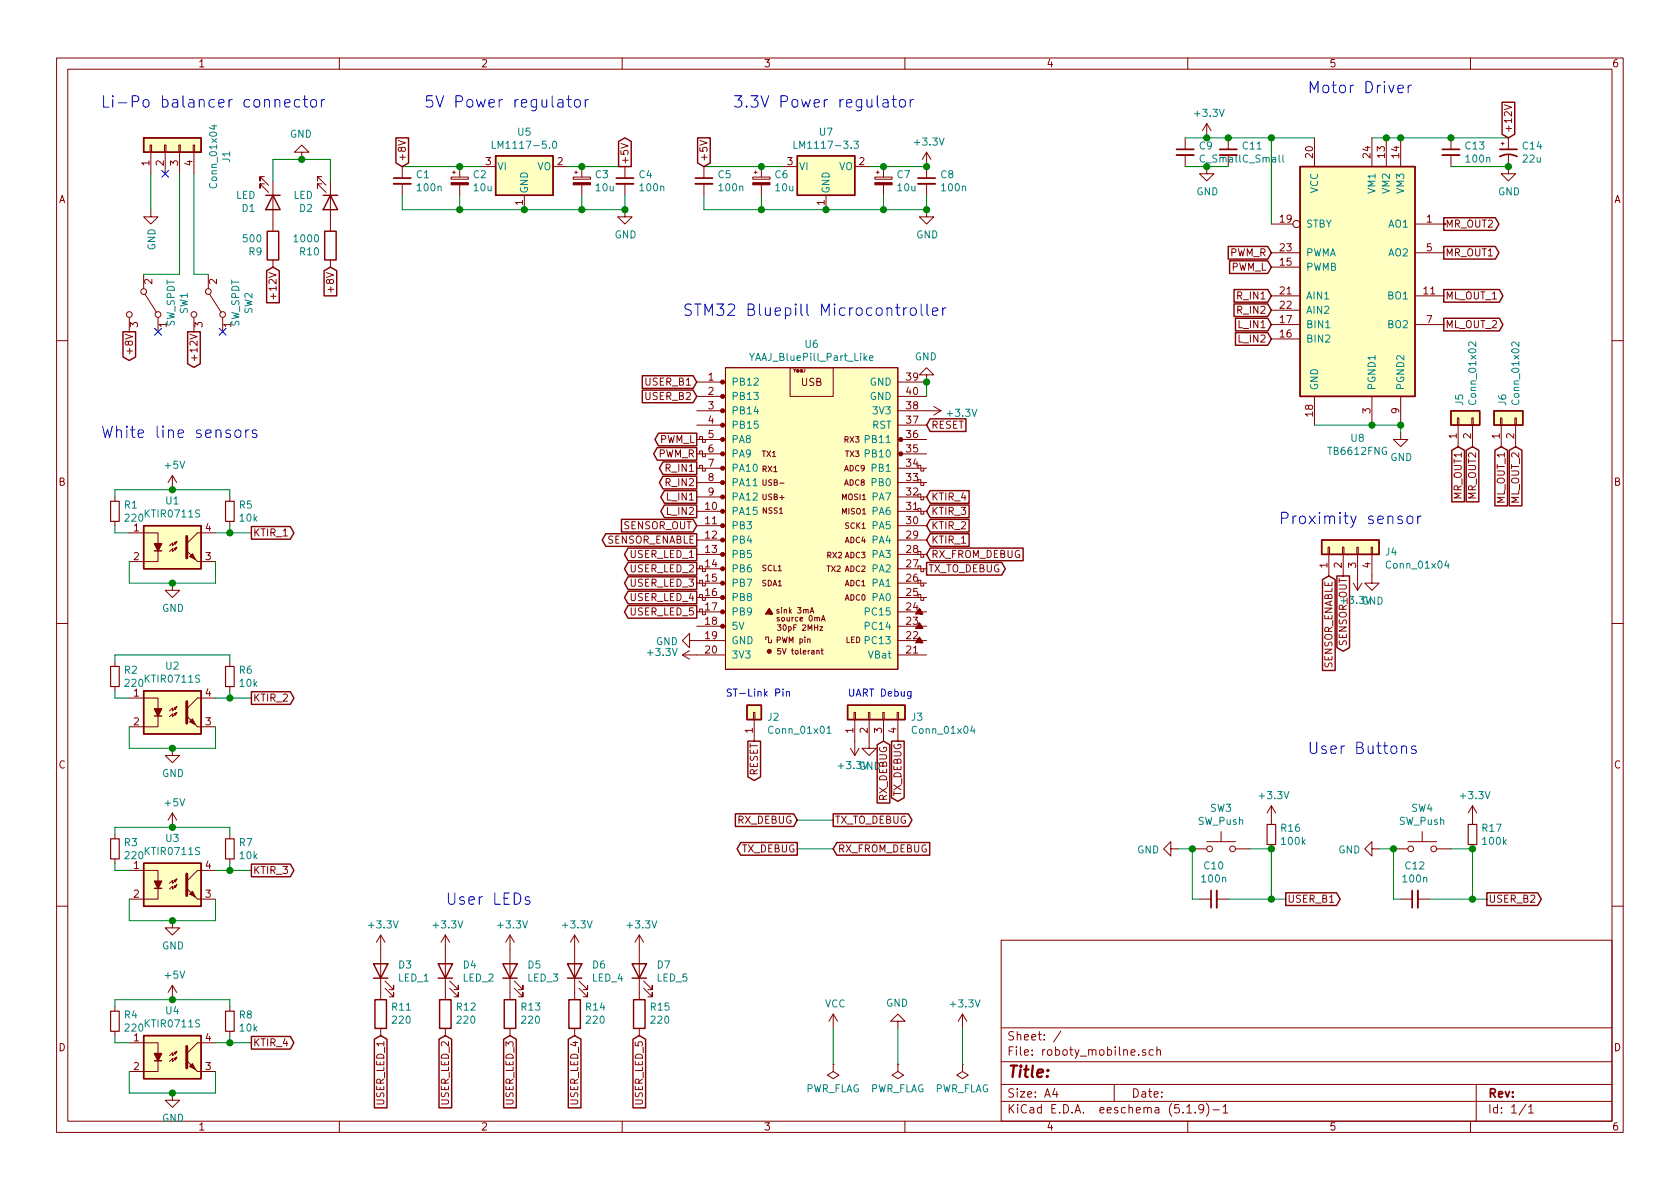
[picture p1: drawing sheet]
<svg xmlns="http://www.w3.org/2000/svg" width="297mm" height="210mm" viewBox="0 0 297 210" stroke-linecap="round" stroke-linejoin="round" font-family="sans-serif">
<g fill="none" stroke="#840000" stroke-width=".18">
<path d="M10 10.3h277v189.9h-277zM12 12.2h273v186.1h-273zM60 10.3v1.9M110 10.3v1.9M160 10.3v1.9M210 10.3v1.9M260 10.3v1.9M266 18.5l1.3 .5-1.3 .4M26.5 25.6h.3v1.3h-.3zM26.7 37.1v1.2h1.2l-1.2 1.3-1.3-1.3h1.3M26.7 26.9v3.8M29.1 25.6h.2v1.3h-.2z"/>
<path d="M29.2 26.9v3.8M31.6 25.6h.3v1.3h-.3zM31.7 26.9v3.8M34.2 25.6h.2v1.3h-.2zM34.3 26.9v3.8M46.7 31.2h-.7v.8v-.8l1.5 1.6M46.7 32.5h-.7v.8v-.8l1.5 1.5M48.3 32v8.9M53.3 26.9h1.3l-1.3-1.3-1.2 1.3h1.2v1.3M56.9 31.2h-.8v.8v-.8l1.6 1.6M56.9 32.5h-.8v.8v-.8l1.6 1.5M58.4 32v8.9"/>
<path d="M70.4 24.8l1.3 .5-1.3 .4M71.1 29.5v2M71.1 32.5v2M79.8 31.3h3v.4h-3zM80 30.5h.5M80.3 30.2v.5M81.3 29.5v1.8M81.3 32.7v1.8M85.1 29.5h2.5M92.7 34.5v2.6M97.8 29.5h2.5M101.3 31.3h3.1v.4h-3.1z"/>
<path d="M101.6 30.5h.5M101.9 30.2v.5M102.9 29.5v1.8M102.9 32.7v1.8M109.8 25.4l1.2 .4-1.2 .4M110.5 37.1v1.2h1.3l-1.3 1.3-1.3-1.3h1.3M110.5 29.5v2M110.5 32.5v2M123.7 24.8l1.3 .5-1.3 .4M124.5 29.5v2M124.5 32.5v2M133.1 31.3h3v.4h-3z"/>
<path d="M133.3 30.5h.6M133.6 30.2v.5M134.6 29.5v1.8M134.6 32.7v1.8M138.4 29.5h2.6M146 34.5v2.6M151.1 29.5h2.6M154.7 31.3h3v.4h-3zM154.9 30.5h.5M155.2 30.2v.5M156.2 29.5v1.8M156.2 32.7v1.8"/>
<path d="M163.8 37.1v1.2h1.3l-1.3 1.3-1.2-1.3h1.2M163.8 26.9v4.6M163.8 32.5v2M163.8 26.9l-.7 1.3M163.8 26.9l.8 1.3M209.5 24.4v2M209.5 27.4v2.1M213.4 29.5v1.2h1.2l-1.2 1.3-1.3-1.3h1.3M213.4 21.8l-.8 1.3M213.4 21.8v2.6M213.4 21.8l.7 1.3M217.2 24.4v2"/>
<path d="M224.8 39.6h3.8M232.4 24.4v5.1M242.6 24.4v5.1M245.1 24.4v5.1M247.6 24.4v5.1M250.2 39.6h5.1M256.5 24.4v2M256.5 27.4v2.1M265.4 25.4h.5M265.7 25.1v.5M266.7 27.4v3.3h1.3l-1.3 1.3-1.3-1.3h1.3M266.7 24.4v2"/>
<path d="M22.9 56.1v2.6M25.4 48.5v2.5M25.7 52.1l2 3.1M27.9 56.1v2.6M34.3 56.1v2.6M36.8 48.5v2.5M37.1 52.1l2 3.1M39.4 56.1v2.6M48.3 46v1.2M48.3 51.9v1M58.4 46v1.2M224.8 52.3h5.1"/>
<path d="M224.8 47.2h5.1M224.8 59.9h5.1M224.8 57.4h5.1M224.8 54.9h5.1M224.8 44.7h5.1M250.2 52.3h5.1M250.2 57.4h5.1M250.2 44.7h5.1M10 60.2h2M34.4 62.8v1M123.2 72.6h5.1M123.2 67.6h5.1"/>
<path d="M123.2 70.1h5.1M123.2 77.7h5.1M123.2 75.2h5.1M123.7 77.7v-.5h.5v1h.5v-.5M128.3 65h30.4v53.4h-30.4zM139.7 65h7.6v5.1h-7.6zM158.7 72.6h7.7M158.7 70.1h5.1M158.7 77.7h5.1M158.7 75.2h5.1M163.8 66.3h1.3l-1.3-1.3-1.2 1.3h1.2v1.3h-5.1M165.1 71.9l1.3 .7"/>
<path d="M166.4 72.6l-1.3 .8M232.4 70.1v5.1M242.6 70.1v5.1M247.6 76.4v1.3h1.3l-1.3 1.3-1.2-1.3h1.2M247.6 70.1v5.1M257.7 73.9h.2v1.3h-.2zM257.8 75.2v3.8M260.2 73.9h.3v1.3h-.3zM260.3 75.2v3.8M265.3 73.9h.3v1.3h-.3zM265.4 75.2v3.8M267.8 73.9h.3v1.3h-.3z"/>
<path d="M268 75.2v3.8M285 60.2h2M20.3 87.9v.7M20.3 92.2v.8M22.9 94.2h5v1.9M27.9 97.4v1.9h-5M30.5 84.1l-.8 1.2M30.5 84.1v2.5M30.5 84.1l.7 1.2M30.8 96l.5-.2-.3 .5zM31.3 95.8l-.8 .7v-.5l-.5 .5M31.3 96.8l-.3 .5-.2-.3 .5-.2-.8 .7v-.5l-.5 .5"/>
<path d="M34.9 99.3h3.2M38.1 94.2h-3.2l-1.9 1.9M40.6 87.9v.7M40.6 92.2v.8M123.2 90.4h5.1M123.2 93h5.1M123.2 95.5h5.1M123.2 98h5.1M123.2 87.9h5.1M123.2 85.3h5.1M123.2 82.8h5.1M123.2 80.3h5.1"/>
<path d="M123.7 82.8v-.5h.5v1h.5v-.5M123.7 80.3v-.5h.5v1h.5v-.5M158.7 90.4h5.1M158.7 93h5.1M158.7 95.5h5.1M158.7 98h5.1M158.7 87.9h5.1M158.7 85.3h5.1M158.7 82.8h5.1M158.7 80.3h5.1M162.3 98v-.5h.5v1h.5v-.5M162.3 90.4v-.5h.5v1h.5v-.5"/>
<path d="M162.3 87.9v-.5h.5v1h.5v-.5M162.3 85.3v-.5h.5v1h.5v-.5M162.3 82.8v-.5h.5v1h.5v-.5M234.8 96.8h.3v1.2h-.3zM234.9 98v3.8M237.4 96.8h.2v1.2h-.2zM237.5 98v3.8M239.9 96.8h.3v1.2h-.3zM240 98v6.4M242.4 96.8h.3v1.2h-.3zM242.6 98v5.1h1.2l-1.2 1.3-1.3-1.3h1.3M10 110.3h2"/>
<path d="M20.3 117.1v.8M30.5 103.1v1.3h1.2l-1.2 1.3-1.3-1.3h1.3M40.6 117.1v.8M120.6 115.8h7.7M120.6 115.8l1.3 .8M121.9 113.3v-1.3l-1.3 1.3 1.3 1.2v-1.2h6.4M121.9 115.1l-1.3 .7M123.2 100.6h5.1M123.2 103.1h5.1M123.2 105.7h5.1M123.2 108.2h5.1M123.2 110.7h5.1"/>
<path d="M123.7 108.2v-.5h.5v1h.5v-.5M123.7 105.7v-.5h.5v1h.5v-.5M123.7 103.1v-.5h.5v1h.5v-.5M123.7 100.6v-.5h.5v1h.5v-.5M135.4 113.2v-.6h.5v1.1h.5v-.5M136 108.1l.1 .2-.2-.1 .2 .3 .2-.4-.5 .1 .5 .4-.2-.7-.5 .4 .8 .3-.4-.8-.5 .7 1 .1-.5-.9-.6 .9h1.3l-.7-1-.6 1M143.2 108.4l.4-1 .3 1M143.3 108.1h.5M145 110.8h.5l-.5 .7h.5M145.2 115h.3M145.2 109.8l.4-1 .3 1M145.3 114.7v.8l.2 .2"/>
<path d="M145.3 109.5h.5M158.7 100.6h5.1M158.7 103.1h5.1M158.7 105.7h5.1M158.7 108.2h5.1M158.7 110.7h5.1M158.7 113.3h5.1M158.7 115.8h5.1M162.3 105.7v-.5h.5v1h.5v-.5M162.3 103.1v-.5h.5v1h.5v-.5M162.3 100.6v-.5h.5v1h.5v-.5M162.6 113.2l.1 .2-.3-.1 .3 .2 .1-.3-.5 .1 .5 .4-.1-.7-.5 .4 .7 .3-.3-.8-.5 .6 1 .2-.5-.9-.7 .9h1.3l-.6-1.1-.7 1.1"/>
<path d="M162.6 110.6l.1 .3-.3-.2 .3 .3 .1-.4-.5 .1 .5 .4-.1-.6-.5 .4 .7 .2-.3-.7-.5 .6 1 .1-.5-.9-.7 .9h1.3l-.6-1-.7 1M162.6 108.1l.1 .2-.3-.1 .3 .3 .1-.4-.5 .1 .5 .4-.1-.7-.5 .4 .7 .3-.3-.8-.5 .7 1 .1-.5-.9-.7 .9h1.3l-.6-1-.7 1M239.3 103.1l.7 1.3M240.8 103.1l-.8 1.3M285 110.3h2M20.3 121.4v.8M22.9 123.4h5v1.9M27.9 126.6v1.9h-5M30.5 132.3v1.3h1.2l-1.2 1.3-1.3-1.3h1.3M30.8 125.2l.5-.2-.3 .5zM31.3 125l-.8 .7v-.5l-.5 .5M31.3 126l-.3 .5-.2-.3 .5-.2-.8 .7v-.5l-.5 .5"/>
<path d="M34.9 128.5h3.2M38.1 123.4h-3.2l-1.9 1.9M40.6 121.4v.8M133.2 126h.3v1.2h-.3zM133.3 127.2v3.9M150.4 132.3l.7 1.3M151 126h.3v1.2h-.3zM151.1 127.2v6.4M151.9 132.3l-.8 1.3M153.5 126h.3v1.2h-.3zM153.7 127.2v5.1h1.2l-1.2 1.3-1.3-1.3h1.3M156.1 126h.2v1.2h-.2z"/>
<path d="M156.2 127.2v3.9M158.6 126h.3v1.2h-.3zM158.7 127.2v3.9M20.3 147.6v.7M20.3 151.9v.7M22.9 153.9h5v1.9M27.9 157.1v1.9h-5M30.5 143.8v2.5M30.5 143.8l-.8 1.2M30.5 143.8l.7 1.2M30.8 155.7l.5-.3-.3 .6zM31.3 155.4l-.8 .8v-.5l-.5 .5"/>
<path d="M31.3 156.5l-.3 .5-.2-.3 .5-.2-.8 .7v-.5l-.5 .5M34.9 159h3.2M38.1 153.9h-3.2l-1.9 1.9M40.6 147.6v.7M40.6 151.9v.7M207 150.1v-1.3l-1.3 1.3 1.3 1.3v-1.3h1.3M210.8 150.1h2.6M212.1 159h2M213.4 148.8h5M215.1 159h2.1M215.9 147.1v1.7M218.4 150.1h2.6"/>
<path d="M224.8 142.5l-.8 1.3M224.8 142.5v3.3M224.8 149.3v.8M224.8 142.5l.8 1.3M242.6 150.1v-1.3l-1.3 1.3 1.3 1.3v-1.3h1.2M246.4 150.1h2.5M247.6 159h2.1M248.9 148.8h5.1M250.7 159h2M251.5 147.1v1.7M254 150.1h2.5M260.3 142.5v3.3"/>
<path d="M260.3 149.3v.8M260.3 142.5l-.7 1.3M260.3 142.5l.8 1.3M10 160.2h2M20.3 178v.8M30.5 162.8v1.3h1.2l-1.2 1.2-1.3-1.2h1.3M30.5 174.2v2.6M30.5 174.2l-.8 1.3M30.5 174.2l.7 1.3M40.6 178v.8M67.3 165.3v11.5M67.3 165.3l-.8 1.3"/>
<path d="M67.3 165.3l.8 1.3M68.1 174.7l1.5 1.6v-.8v.8h-.8M68.1 173.5l1.5 1.5v-.8v.8h-.8M78.7 165.3v11.5M78.7 165.3l-.7 1.3M78.7 165.3l.8 1.3M79.5 174.7l1.5 1.6v-.8v.8h-.7M79.5 173.5l1.5 1.5v-.8v.8h-.7M90.2 165.3v11.5M90.2 165.3l-.8 1.3M90.2 165.3l.7 1.3M90.9 174.7l1.6 1.6v-.8v.8h-.8"/>
<path d="M90.9 173.5l1.6 1.5v-.8v.8h-.8M101.6 165.3l-.8 1.3M101.6 165.3v11.5M101.6 165.3l.8 1.3M102.4 174.7l1.5 1.6v-.8v.8h-.8M102.4 173.5l1.5 1.5v-.8v.8h-.8M113 165.3v11.5M113 165.3l-.7 1.3M113 165.3l.8 1.3M113.8 174.7l1.5 1.6v-.8v.8h-.7M113.8 173.5l1.5 1.5v-.8v.8h-.7M147.3 179.3l-.7 1.3"/>
<path d="M147.3 179.3v2.6M147.3 179.3l.8 1.3M170.2 179.3l-.8 1.3M170.2 179.3v2.6M170.2 179.3l.7 1.3M177 166.3h108v32h-108zM285 160.2h2M20.3 182.4v.7M22.9 184.4h5v1.9M27.9 187.6v1.9h-5M30.5 193.3v1.3h1.2l-1.2 1.2-1.3-1.2h1.3M30.8 186.2l.5-.3-.3 .5z"/>
<path d="M31.3 185.9l-.8 .8v-.5l-.5 .5M31.3 186.9l-.3 .5-.2-.2 .5-.3-.8 .8v-.5l-.5 .5M34.9 189.5h3.2M38.1 184.4h-3.2l-1.9 1.9M40.6 182.4v.7M60 198.3v1.9M67.3 181.9v1.2M78.7 181.9v1.2M90.2 181.9v1.2M101.6 181.9v1.2M110 198.3v1.9M113 181.9v1.2"/>
<path d="M147.3 188.2v1.3l1 .6-1 .6-1-.6 1-.6M147.3 188.2h.1M158.7 188.2v1.3l1.1 .6-1.1 .6-1-.6 1-.6M158.7 188.2h.1M158.7 180.6h1.3l-1.3-1.3-1.2 1.3h1.2v1.3M160 198.3v1.9M170.2 188.2v1.3l1 .6-1 .6-1-.6 1-.6M170.2 188.2h.1M177 194.8h108M177 191.8h108M177 187.8h108M177 181.8h108"/>
<path d="M186.5 192.5l-.4 1h1M186.8 193v1M187.6 182.3l-1.3 2M197 191.8v3M201.3 186.5v.1M202.5 185.7l-.3-.1-.2 .2 .1 .2 .4 .2v.3h-.5M203.9 185.7l-.4-.1-.3 .3 .1 .6 .2 .1 .4-.1M204.5 185.7l.2-.1 .4 .1 .1 .9M204.5 185.1v1.5M209.8 195.8l.5-.5v1.5M209.8 196.8h.9M210 198.3v1.9"/>
<path d="M211.3 196.7v.1M212.8 196l-.3 .3h-.3l-.2-.3v-.4l.1-.2 .4-.1 .3 .2a1.19 1.19 0 0 1-.3 1.2l-.4 .1M213.3 195.1a1.71 1.71 0 0 1 0 2.3M214.5 196.3h1.1M216.3 195.8l.4-.5v1.5M216.3 196.8h.8M260 198.3v1.9M261 191.8v6.5M269.8 195.2l-1.2 2M270.3 195.8l.4-.5v1.5M270.3 196.8h.8"/>
<circle cx="229.2" cy="39.6" r=".63"/>
<circle cx="22.9" cy="55.6" r=".51"/>
<circle cx="25.4" cy="51.6" r=".51"/>
<circle cx="27.9" cy="55.6" r=".51"/>
<circle cx="34.3" cy="55.6" r=".51"/>
<circle cx="36.8" cy="51.6" r=".51"/>
<circle cx="39.4" cy="55.6" r=".51"/>
<circle cx="159.3" cy="77.7" r=".36"/>
<circle cx="159.3" cy="80.3" r=".36"/>
<circle cx="136" cy="115.2" r=".36"/>
<circle cx="136" cy="115.2" r=".25"/>
<circle cx="213.9" cy="150.1" r=".51"/>
<circle cx="217.9" cy="150.1" r=".51"/>
<circle cx="249.4" cy="150.1" r=".51"/>
<circle cx="253.5" cy="150.1" r=".51"/>
</g>
<g fill="none" stroke="#840000" stroke-width=".25">
<path d="M265.6 18.1h2.2v5.6l-1.1 .7-1.1-.7zM25.4 24.4h10.2v2.5h-10.2zM47 34.5h2.5M48.3 34.5l1.2 2.6h-2.5zM57.1 34.5h2.6M58.4 34.5l1.3 2.6h-2.6zM70 24.4h2.2v4.4l-1.1 .7-1.1-.7zM87.6 27.6h10.2v6.9h-10.2zM109.4 25l1.1-.6 1.1 .6v4.5h-2.2zM123.3 24.4h2.3v4.4l-1.1 .7-1.2-.7zM141 27.6h10.1v6.9h-10.1zM229.9 29.5h20.3v40.6h-20.3z"/>
<path d="M255.3 38.5h9.1l.6 1.1-.6 1.1h-9.1zM21.7 58.7h2.3v4.4l-1.1 .6-1.2-.6zM33.2 58.7h2.2v5.6l-1.1 .7-1.1-.7zM47.1 47.9l1.2-.7 1.1 .7v5.6h-2.3zM47.2 40.9h2.1v5.1h-2.1zM57.3 47.9l1.1-.7 1.1 .7v4.4h-2.2zM57.4 40.9h2v5.1h-2zM217.2 43.6h7l.6 1.1-.6 1.1h-7zM217.4 46.1h6.8l.6 1.1-.6 1.2h-6.8zM218.2 51.2h6l.6 1.1-.6 1.1h-6zM218.2 53.7h6l.6 1.2-.6 1.1h-6zM218.4 56.3h5.8l.6 1.1-.6 1.1h-5.8z"/>
<path d="M218.4 58.8h5.8l.6 1.1-.6 1.2h-5.8zM255.3 43.6h9.1l.6 1.1-.6 1.1h-9.1zM255.3 51.2h9.8l.6 1.1-.6 1.1h-9.8zM255.3 56.3h9.8l.6 1.1-.6 1.1h-9.8zM113.6 69h9l.6 1.1-.6 1.1h-9zM113.6 66.4h9l.6 1.2-.6 1.1h-9zM116.2 79.1h7v2.3h-7l-.6-1.1zM116.4 76.6h6.8v2.2h-6.8l-.6-1.1zM164.5 74.1h6.3v2.2h-6.3l-.7-1.1zM256.5 72.6h5.1v2.6h-5.1zM256.7 79.6l1.1-.6 1.1 .6v9.1h-2.2zM259.2 79.6l1.1-.6 1.2 .6v9.1h-2.3z"/>
<path d="M264.2 72.6h5v2.6h-5zM264.3 79.6l1.1-.6 1.1 .6v9.9h-2.2zM266.9 79.6l1.1-.6 1.1 .6v9.9h-2.2zM25.4 93h10.2v7.6h-10.2zM27.3 97.4h1.3M44.4 93.1h6.9l.7 1.1-.7 1.1h-6.9zM107.1 94.4h16.1v2.2h-16.1l-.6-1.1zM109.9 91.8h12.7l.6 1.2-.6 1.1h-12.7zM111 99.5h12.2v2.2h-12.2l-.6-1.1zM111 96.9h12.2v2.3h-12.2l-.6-1.2zM117.2 84.2h6v2.3h-6l-.6-1.2zM117.2 81.7h6v2.2h-6l-.6-1.1z"/>
<path d="M117.5 89.3h5.7v2.2h-5.7l-.7-1.1zM117.5 86.8h5.7v2.2h-5.7l-.7-1.1zM163.8 99.5h13.3l.6 1.1-.6 1.1h-13.3zM164.5 86.8h6.8v2.2h-6.8l-.7-1.1zM164.5 94.4h6.8v2.2h-6.8l-.7-1.1zM164.5 91.8h6.8v2.3h-6.8l-.7-1.1zM164.5 89.3h6.8v2.2h-6.8l-.7-1.1zM164.5 96.9h16.4v2.3h-16.4l-.7-1.2zM233.7 95.5h10.1v2.5h-10.1zM111 107.1h12.2v2.2h-12.2l-.6-1.1zM111 104.5h12.2v2.3h-12.2l-.6-1.1zM111 102h12.2v2.2h-12.2l-.6-1.1z"/>
<path d="M233.8 102.5l1.1-.7 1.2 .7v16.1h-2.3zM236.4 101.8h2.2v12.7l-1.1 .7-1.1-.7zM25.4 122.2h10.2v7.6h-10.2zM27.3 126.6h1.3M44.4 122.3h6.9l.7 1.1-.7 1.2h-6.9zM132.1 124.7h2.5v2.5h-2.5zM132.2 131.1h2.3v6.3l-1.2 .6-1.1-.6zM149.9 124.7h10.1v2.5h-10.1zM155.1 131.7l1.1-.6 1.1 .6v10.3h-2.2zM157.6 131.1h2.3v10l-1.2 .6-1.1-.6zM25.4 152.6h10.2v7.7h-10.2zM27.3 157.1h1.3"/>
<path d="M44.4 152.8h6.9l.7 1.1-.7 1.1h-6.9zM130 143.9h10.3l.7 1.1-.7 1.1h-10.3zM131 149h10v2.2h-10l-.7-1.1zM147.3 143.9h13.3l.6 1.1-.6 1.1h-13.3zM148 149h16.4v2.2h-16.4l-.7-1.1zM227.3 157.9h9l.7 1.1-.7 1.1h-9zM262.9 157.9h9l.6 1.1-.6 1.1h-9zM66 170.4h2.6l-1.3 2.6zM66 173h2.6M66.3 176.8h2v5.1h-2zM77.5 170.4h2.5l-1.3 2.6zM77.5 173h2.5"/>
<path d="M77.7 176.8h2.1v5.1h-2.1zM88.9 170.4h2.5l-1.2 2.6zM88.9 173h2.5M89.2 176.8h2v5.1h-2zM100.3 170.4h2.6l-1.3 2.6zM100.3 173h2.6M100.6 176.8h2v5.1h-2zM111.8 170.4h2.5l-1.3 2.6zM111.8 173h2.5M112 176.8h2v5.1h-2zM25.4 183.1h10.2v7.6h-10.2zM27.3 187.6h1.3"/>
<path d="M44.4 183.3h6.9l.7 1.1-.7 1.1h-6.9zM66.2 183.8l1.1-.7 1.1 .7v12.1h-2.2zM77.6 183.8l1.1-.7 1.2 .7v12.1h-2.3zM89.1 183.8l1.1-.7 1.1 .7v12.1h-2.2zM100.5 183.8l1.1-.7 1.1 .7v12.1h-2.2zM111.9 183.8l1.1-.7 1.1 .7v12.1h-2.2z"/>
</g>
<g fill="#ffffc2" stroke="#ffffc2" stroke-width=".18">
<path d="M25.4 152.6h10.2v7.7h-10.2z"/>
<path d="M233.7 95.5h10.1v2.5h-10.1z"/>
<path d="M141 27.6h10.1v6.9h-10.1z"/>
<path d="M128.3 65h30.4v53.4h-30.4z"/>
<path d="M229.9 29.5h20.3v40.6h-20.3z"/>
<path d="M25.4 183.1h10.2v7.6h-10.2z"/>
<path d="M256.5 72.6h5.1v2.6h-5.1z"/>
<path d="M87.6 27.6h10.2v6.9h-10.2z"/>
<path d="M264.2 72.6h5v2.6h-5z"/>
<path d="M149.9 124.7h10.1v2.5h-10.1z"/>
<path d="M132.1 124.7h2.5v2.5h-2.5z"/>
<path d="M25.4 122.2h10.2v7.6h-10.2z"/>
<path d="M25.4 93h10.2v7.6h-10.2z"/>
<path d="M25.4 24.4h10.2v2.5h-10.2z"/>
</g>
<g fill="#840000" stroke="#840000" stroke-width=".18">
<path d="M33 157.1l1.9 1.9z"/>
<path d="M33.5 158.1l.5-.5 .5 1z"/>
<path d="M133.1 32.3h3v.4h-3z"/>
<path d="M154.7 32.3h3v.4h-3z"/>
<path d="M33 187.6l1.9 1.9z"/>
<path d="M33.5 188.6l.5-.5 .5 1z"/>
<path d="M101.3 32.3h3.1v.4h-3.1z"/>
<path d="M79.8 32.3h3v.4h-3z"/>
<path d="M33 126.6l1.9 1.9z"/>
<path d="M33.5 127.6l.5-.5 .5 1z"/>
<path d="M33 97.4l1.9 1.9z"/>
<path d="M33.5 98.4l.5-.5 .5 1z"/>
<circle cx="127.8" cy="110.7" r=".36"/>
<circle cx="127.8" cy="108.2" r=".36"/>
<circle cx="127.8" cy="105.7" r=".36"/>
<circle cx="127.8" cy="103.1" r=".36"/>
<circle cx="127.8" cy="100.6" r=".36"/>
<circle cx="127.8" cy="98" r=".36"/>
<circle cx="127.8" cy="95.5" r=".36"/>
<circle cx="127.8" cy="93" r=".36"/>
<circle cx="127.8" cy="90.4" r=".36"/>
<circle cx="127.8" cy="87.9" r=".36"/>
<circle cx="127.8" cy="85.3" r=".36"/>
<circle cx="127.8" cy="82.8" r=".36"/>
<circle cx="127.8" cy="80.3" r=".36"/>
<circle cx="127.8" cy="77.7" r=".36"/>
<circle cx="127.8" cy="75.2" r=".36"/>
<circle cx="127.8" cy="72.6" r=".36"/>
<circle cx="127.8" cy="67.6" r=".36"/>
<circle cx="136" cy="115.2" r=".13"/>
<circle cx="159.3" cy="80.3" r=".25"/>
<circle cx="159.3" cy="77.7" r=".25"/>
<circle cx="127.8" cy="70.1" r=".36"/>
</g>
<path d="M33 94.9v3.8M33 124.1v3.8M33 154.6v3.8M33 185v3.8" fill="none" stroke="#840000" stroke-width=".51"/>
<g fill="#840000" stroke="#840000" stroke-width=".25">
<path d="M27.3 155.8h1.3l-.7 1.3z"/>
<path d="M27.3 186.3h1.3l-.7 1.3z"/>
<path d="M27.3 125.3h1.3l-.7 1.3z"/>
<path d="M27.3 96.1h1.3l-.7 1.3z"/>
</g>
<g fill="none" stroke="#008484" stroke-width=".18">
<path d="M37.5 22.3h.8M37.9 22.1v.8l-.9-.3M87 25v1.2h.7M97.8 25.1l.2-.1a.67 .67 0 0 1 .4 .6 .67 .67 0 0 1-.4 .6l-.3-.2v-.3zM140.4 25v1.2h.6M151 25h.8l-.5 .4 .4 .2 .1 .4-.3 .2-.5-.1M234.4 58h.7M152.9 63.3l.4 .4M153.3 62.9l-.5 .5M153.7 63.3l.7-.1-.1-.2-.4-.1-.2 .2 .1 .6h.5M260.9 60.5v.8l-.7-.8h-.2l-.3 .2 .1 .5M268.6 60.5v.8l-.8-.8h-.2l-.3 .2 .1 .5"/>
<path d="M133.2 85.9h.7M255.8 99.2l-.4 .8h.8M256.1 99.6v.9M146.2 128.8l.4-.4v1.3M146.2 129.7h.7M171.9 128.4l-.3 .9h.8M172.2 128.8v.9"/>
</g>
<path d="M19.6 88.6h1.5v3.6h-1.5zM39.9 88.6h1.5v3.6h-1.5zM19.6 117.9h1.5v3.5h-1.5zM39.9 117.9h1.5v3.5h-1.5zM19.6 148.3h1.5v3.6h-1.5zM39.9 148.3h1.5v3.6h-1.5zM224 145.8h1.6v3.5h-1.6zM259.6 145.8h1.5v3.5h-1.5zM19.6 178.8h1.5v3.6h-1.5zM39.9 178.8h1.5v3.6h-1.5z" fill="none" stroke="#840000" stroke-width=".2"/>
<path d="M69.6 32.5h3M109 32.5h3M122.9 32.5h3.1M162.3 32.5h3.1M208 27.4h3.1M215.6 27.4h3.1M255 27.4h3.1M215.1 157.5v3M250.7 157.5v3" fill="none" stroke="#840000" stroke-width=".33"/>
<path d="M69.6 31.5h3M109 31.5h3M122.9 31.5h3.1M162.3 31.5h3.1M208 26.4h3.1M215.6 26.4h3.1M255 26.4h3.1M265.2 27.7a3.2 3.2 0 0 1 3 0M265.2 26.4h3M214.1 157.5v3M249.7 157.5v3" fill="none" stroke="#840000" stroke-width=".3"/>
<g fill="none" stroke="#008400" stroke-width=".18">
<path d="M26.7 30.7v6.4M31.7 30.7v17.8h-6.3M34.3 30.7v17.8h2.5M48.3 32v-3.8h10.1v3.8M71.1 29.5h14M71.1 34.5v2.6h39.4v-2.6M81.3 34.5v2.6M100.3 29.5h10.2M102.9 34.5v2.6M124.5 29.5h13.9M124.5 34.5v2.6h39.3v-2.6M134.6 34.5v2.6"/>
<path d="M153.7 29.5h10.1M156.2 34.5v2.6M209.5 24.4h22.9M209.5 29.5h7.7M224.8 24.4v15.2M242.6 24.4h24.1M256.5 29.5h10.2M163.8 67.6v2.5M232.4 75.2h15.2v1.2M20.3 87.9v-1.3h20.3v1.3M20.3 93v1.2h2.6M22.9 99.3v3.8h15.2v-3.8"/>
<path d="M38.1 94.2h6.3M40.6 93v1.2M20.3 117.1v-1.3h20.3v1.3M20.3 122.2v1.2h2.6M22.9 128.5v3.8h15.2v-3.8M38.1 123.4h6.3M40.6 122.2v1.2M20.3 147.6v-1.3h20.3v1.3M20.3 152.6v1.3h2.6M22.9 159v3.8h15.2v-3.8M38.1 153.9h6.3M40.6 152.6v1.3"/>
<path d="M141 150.1h6.3M141 145h6.3M208.3 150.1h2.5v8.9h1.3M217.2 159h10.1M221 150.1h3.8v8.9M243.8 150.1h2.6v8.9h1.2M252.7 159h10.2M256.5 150.1h3.8v8.9M20.3 178v-1.2h20.3v1.2M20.3 183.1v1.3h2.6M22.9 189.5v3.8h15.2v-3.8M38.1 184.4h6.3"/>
<path d="M40.6 183.1v1.3M147.3 181.9v6.3M158.7 181.9v6.3M170.2 181.9v6.3"/>
</g>
<g fill="none" stroke="#0000c2" stroke-width=".18">
<path d="M50.3 18.3l1-.2-.1-.4-.6-.1-.3 .3 .1 .9 .2 .1 .6-.1M53 17.7l-.6-.1-.4 .4v.6l.2 .2 .2 .1 .6-.1M53.6 17.6h.8M53.9 16.9v1.7l.1 .2 .4 .1M55.1 17.7a.52 .52 0 0 1 .9 .3v.6a.54 .54 0 0 1-.6 .4 .54 .54 0 0 1-.5-.4v-.6zM56.8 17.6v1.3M57.4 17.6l-.4 .1-.2 .3M100.2 17.6h.8M100.5 16.9v1.7l.1 .2 .4 .1M101.8 17.7a.54 .54 0 0 1 .8 .3v.6a.55 .55 0 0 1-.5 .4 .55 .55 0 0 1-.6-.4v-.6zM103.5 17.6v1.3M104 17.6l-.3 .1-.2 .3"/>
<path d="M156.2 17.7l.2-.1 .5 .1 .1 1.2M157 18.1l-.6 .1a.39 .39 0 0 0-.3 .4 .39 .39 0 0 0 .3 .3l.6-.1M157.7 17.6h.8M158 16.9v1.7l.1 .2 .4 .1M159.1 17.8a.55 .55 0 0 1 .6-.2 .55 .55 0 0 1 .4 .4v.6a.55 .55 0 0 1-.5 .4 .55 .55 0 0 1-.6-.4zM160.9 17.6v1.3M161.5 17.6l-.4 .1-.2 .3M247.2 15.7l.9-.2-.1-.3-.6-.1-.2 .2 .1 1 .1 .1 .6-.1M249 15.1v1.3M249.6 15.1l-.4 .1-.2 .2M159.8 54.4v1.4M160.4 54.4l-.4 .1-.2 .3"/>
<path d="M161.1 54.5a.54 .54 0 0 1 .9 .3v.6a.55 .55 0 0 1-.5 .4 .55 .55 0 0 1-.6-.4v-.6zM162.9 53.8v1.7l.2 .3M163.9 53.8v1.7l.3 .3M164.9 55.1l.9-.2-.1-.4-.5-.1-.3 .3v1l.3 .1 .5-.1M166.7 54.4v1.4M167.3 54.4l-.4 .1-.2 .3M41.7 76.1a.54 .54 0 0 1 .9 .3v.6a.55 .55 0 0 1-.5 .4 .55 .55 0 0 1-.6-.4v-.6zM43.5 76v1.4M44 76l-.4 .1-.1 .3M45.4 76.1l-.2-.1-.5 .1-.1 .2 .1 .3a.67 .67 0 0 1 .8 .5l-.3 .3-.6-.1M247.9 91.4l-.5-.1-.3 .2 .1 .3 .7 .2 .1 .2-.1 .3-.2 .1-.6-.1M248.9 91.5a.53 .53 0 0 1 .5-.3 .53 .53 0 0 1 .4 .4v.6a.54 .54 0 0 1-.5 .4 .54 .54 0 0 1-.5-.4z"/>
<path d="M250.7 91.3v1.3M251.3 91.3l-.4 .1-.2 .2M138.4 121.8v.2M138.4 122.3v.8M139 122.4l.2-.1h.3l.1 .8M139 122.3v.8M161.1 122.3v1l-.3 .2h-.3M161.1 122.3h-.4l-.2 .2 .1 .6h.5M247.8 132.1a.52 .52 0 0 1 .8-.1l.1 1.2M250.3 132l-.2-.1-.4 .1-.1 .2 .1 .3a.67 .67 0 0 1 .7 .4l-.3 .3-.5-.1M93.6 158.7l-.2-.1-.5 .1v.5a.68 .68 0 0 1 .8 .3l-.1 .3-.2 .1-.5-.1"/>
</g>
<g fill="#008400" stroke="#008400" stroke-width=".25">
<circle cx="156.2" cy="37.1" r=".51"/>
<circle cx="146.1" cy="37.1" r=".51"/>
<circle cx="163.8" cy="37.1" r=".51"/>
<circle cx="40.6" cy="123.4" r=".51"/>
<circle cx="53.3" cy="28.2" r=".51"/>
<circle cx="30.5" cy="146.3" r=".51"/>
<circle cx="30.5" cy="86.6" r=".51"/>
<circle cx="245.1" cy="24.4" r=".51"/>
<circle cx="156.2" cy="29.5" r=".51"/>
<circle cx="242.6" cy="75.2" r=".51"/>
<circle cx="247.7" cy="75.2" r=".51"/>
<circle cx="40.6" cy="184.4" r=".51"/>
<circle cx="134.6" cy="29.5" r=".51"/>
<circle cx="30.5" cy="193.3" r=".51"/>
<circle cx="40.6" cy="153.9" r=".51"/>
<circle cx="163.8" cy="67.6" r=".51"/>
<circle cx="163.8" cy="29.5" r=".51"/>
<circle cx="134.6" cy="37.1" r=".51"/>
<circle cx="30.5" cy="176.8" r=".51"/>
<circle cx="30.5" cy="162.8" r=".51"/>
<circle cx="213.4" cy="24.4" r=".51"/>
<circle cx="217.2" cy="24.4" r=".51"/>
<circle cx="92.7" cy="37.1" r=".51"/>
<circle cx="224.8" cy="150.1" r=".51"/>
<circle cx="260.3" cy="150.1" r=".51"/>
<circle cx="210.8" cy="150.1" r=".51"/>
<circle cx="110.5" cy="37.1" r=".51"/>
<circle cx="102.9" cy="29.5" r=".51"/>
<circle cx="224.8" cy="159" r=".51"/>
<circle cx="213.4" cy="29.5" r=".51"/>
<circle cx="247.7" cy="24.4" r=".51"/>
<circle cx="246.4" cy="150.1" r=".51"/>
<circle cx="30.5" cy="103.1" r=".51"/>
<circle cx="224.8" cy="24.4" r=".51"/>
<circle cx="260.3" cy="159" r=".51"/>
<circle cx="81.3" cy="29.5" r=".51"/>
<circle cx="81.3" cy="37.1" r=".51"/>
<circle cx="102.9" cy="37.1" r=".51"/>
<circle cx="266.7" cy="29.5" r=".51"/>
<circle cx="40.6" cy="94.2" r=".51"/>
<circle cx="256.5" cy="24.4" r=".51"/>
<circle cx="30.5" cy="132.3" r=".51"/>
</g>
<path d="M28.6 30.1l1.2 1.2M29.8 30.1l-1.2 1.2M27.3 58.1l1.2 1.2M28.5 58.1l-1.2 1.2M38.8 58.1l1.2 1.2M40 58.1l-1.2 1.2" fill="none" stroke="#000084" stroke-width=".18"/>
<g font-size="2.8" fill="#0000c2">
<text x="231.1" y="16.5">Motor Driver</text>
<text x="17.8" y="19">Li-Po balancer connector</text>
<text x="74.9" y="19">5V Power regulator</text>
<text x="129.5" y="19">3.3V Power regulator</text>
<text x="120.6" y="55.9">STM32 Bluepill Microcontroller</text>
<text x="17.8" y="77.5">White line sensors</text>
<text x="226.1" y="92.7">Proximity sensor</text>
<text x="231.1" y="133.3">User Buttons</text>
<text x="78.7" y="160">User LEDs</text>
</g>
<text font-size="2.8" fill="#840000" x="178" y="190.5">Title:</text>
<g font-size="2.1" fill="#840000">
<text x="178" y="184">Sheet: /</text>
<text x="178" y="186.7">File: roboty_mobilne.sch</text>
<text x="178" y="196.9">KiCad E.D.A. eeschema (5.1.9)-1</text>
<text x="178" y="194.1">Size: A4</text>
<text x="200" y="194.1">Date:</text>
<text x="263" y="194.1">Rev:</text>
<text x="263" y="196.9">Id: 1/1</text>
</g>
<g font-size="1.8" fill="#840000">
<text x="35" y="11.9">1</text>
<text x="85" y="11.9">2</text>
<text x="135" y="11.9">3</text>
<text x="185" y="11.9">4</text>
<text x="235" y="11.9">5</text>
<text x="285" y="11.9">6</text>
<text x="267.3" y="23.6" transform="rotate(-90 267.3 23.6)">+12V</text>
<text x="26.4" y="29.3" transform="rotate(-90 26.4 29.3)">1</text>
<text x="29" y="29.3" transform="rotate(-90 29 29.3)">2</text>
<text x="31.5" y="29.3" transform="rotate(-90 31.5 29.3)">3</text>
<text x="34" y="29.3" transform="rotate(-90 34 29.3)">4</text>
<text x="71.8" y="28.7" transform="rotate(-90 71.8 28.7)">+8V</text>
<text x="85.9" y="29.2">3</text>
<text x="98.6" y="29.2">2</text>
<text x="111.1" y="29.2" transform="rotate(-90 111.1 29.2)">+5V</text>
<text x="125.1" y="28.7" transform="rotate(-90 125.1 28.7)">+5V</text>
<text x="139.2" y="29.2">3</text>
<text x="151.9" y="29.2">2</text>
<text x="232.2" y="27.9" transform="rotate(-90 232.2 27.9)">20</text>
<text x="242.3" y="27.9" transform="rotate(-90 242.3 27.9)">24</text>
<text x="244.9" y="27.9" transform="rotate(-90 244.9 27.9)">13</text>
<text x="247.4" y="27.9" transform="rotate(-90 247.4 27.9)">14</text>
<text x="10.4" y="35.9">A</text>
<text x="285.4" y="35.9">A</text>
<text x="92.5" y="36.3" transform="rotate(-90 92.5 36.3)">1</text>
<text x="145.8" y="36.3" transform="rotate(-90 145.8 36.3)">1</text>
<text x="226.4" y="39.4">19</text>
<text x="252.2" y="39.4">1</text>
<text x="255.5" y="40.3">MR_OUT2</text>
<text x="217.4" y="45.3">PWM_R</text>
<text x="217.6" y="47.9">PWM_L</text>
<text x="226.4" y="47">15</text>
<text x="226.4" y="44.4">23</text>
<text x="252.2" y="44.4">5</text>
<text x="255.5" y="45.3">MR_OUT1</text>
<text x="26.9" y="50.3" transform="rotate(-90 26.9 50.3)">2</text>
<text x="38.4" y="50.3" transform="rotate(-90 38.4 50.3)">2</text>
<text x="48.9" y="52.2" transform="rotate(-90 48.9 52.2)">+12V</text>
<text x="59.1" y="51.2" transform="rotate(-90 59.1 51.2)">+8V</text>
<text x="219" y="53">R_IN1</text>
<text x="226.4" y="52.1">21</text>
<text x="251.8" y="52.1">11</text>
<text x="255.5" y="53">ML_OUT_1</text>
<text x="24.4" y="57.9" transform="rotate(-90 24.4 57.9)">3</text>
<text x="29.5" y="57.9" transform="rotate(-90 29.5 57.9)">1</text>
<text x="35.8" y="57.9" transform="rotate(-90 35.8 57.9)">3</text>
<text x="40.9" y="57.9" transform="rotate(-90 40.9 57.9)">1</text>
<text x="219" y="55.5">R_IN2</text>
<text x="219.2" y="58">L_IN1</text>
<text x="226.4" y="59.7">16</text>
<text x="226.4" y="57.1">17</text>
<text x="226.4" y="54.6">22</text>
<text x="252.2" y="57.1">7</text>
<text x="255.5" y="58">ML_OUT_2</text>
<text x="23.5" y="62.1" transform="rotate(-90 23.5 62.1)">+8V</text>
<text x="34.9" y="63.1" transform="rotate(-90 34.9 63.1)">+12V</text>
<text x="219.2" y="60.6">L_IN2</text>
<text x="114.2" y="70.7">USER_B2</text>
<text x="114.2" y="68.2">USER_B1</text>
<text x="125.2" y="67.3">1</text>
<text x="125.2" y="69.8">2</text>
<text x="141.7" y="68.2">USB</text>
<text x="160.3" y="67.3">39</text>
<text x="160.3" y="69.8">40</text>
<text x="125.2" y="72.4">3</text>
<text x="125.2" y="74.9">4</text>
<text x="125.2" y="77.5">5</text>
<text x="160.3" y="77.5">36</text>
<text x="160.3" y="74.9">37</text>
<text x="160.3" y="72.4">38</text>
<text x="164.6" y="75.8">RESET</text>
<text x="232.2" y="73.6" transform="rotate(-90 232.2 73.6)">18</text>
<text x="242.3" y="73.1" transform="rotate(-90 242.3 73.1)">3</text>
<text x="247.4" y="73.1" transform="rotate(-90 247.4 73.1)">9</text>
<text x="257.6" y="77.6" transform="rotate(-90 257.6 77.6)">1</text>
<text x="260.1" y="77.6" transform="rotate(-90 260.1 77.6)">2</text>
<text x="265.2" y="77.6" transform="rotate(-90 265.2 77.6)">1</text>
<text x="267.7" y="77.6" transform="rotate(-90 267.7 77.6)">2</text>
<text x="116.4" y="80.9">PWM_R</text>
<text x="116.6" y="78.4">PWM_L</text>
<text x="117.9" y="83.4">R_IN1</text>
<text x="125.2" y="80">6</text>
<text x="125.2" y="82.5">7</text>
<text x="160.3" y="82.5">34</text>
<text x="160.3" y="80">35</text>
<text x="10.4" y="85.9">B</text>
<text x="117.9" y="86">R_IN2</text>
<text x="118.1" y="88.5">L_IN1</text>
<text x="125.2" y="85.1">8</text>
<text x="125.2" y="87.6">9</text>
<text x="160.3" y="87.6">32</text>
<text x="160.3" y="85.1">33</text>
<text x="164.6" y="88.5">KTIR_4</text>
<text x="258.4" y="88.2" transform="rotate(-90 258.4 88.2)">MR_OUT1</text>
<text x="261" y="88.2" transform="rotate(-90 261 88.2)">MR_OUT2</text>
<text x="266.1" y="89" transform="rotate(-90 266.1 89)">ML_OUT_1</text>
<text x="268.6" y="89" transform="rotate(-90 268.6 89)">ML_OUT_2</text>
<text x="285.4" y="85.9">B</text>
<text x="23.6" y="94">1</text>
<text x="36.3" y="94">4</text>
<text x="44.7" y="94.9">KTIR_1</text>
<text x="110.2" y="93.6">SENSOR_OUT</text>
<text x="118.1" y="91.1">L_IN2</text>
<text x="124.8" y="90.2">10</text>
<text x="124.8" y="92.7">11</text>
<text x="124.8" y="95.2">12</text>
<text x="160.3" y="95.2">29</text>
<text x="160.3" y="92.7">30</text>
<text x="160.3" y="90.2">31</text>
<text x="164.6" y="93.6">KTIR_2</text>
<text x="164.6" y="91.1">KTIR_3</text>
<text x="23.6" y="99.1">2</text>
<text x="36.3" y="99.1">3</text>
<text x="107.2" y="96.1">SENSOR_ENABLE</text>
<text x="111.5" y="101.2">USER_LED_2</text>
<text x="111.5" y="98.7">USER_LED_1</text>
<text x="124.8" y="97.8">13</text>
<text x="124.8" y="100.3">14</text>
<text x="160.3" y="100.3">27</text>
<text x="160.3" y="97.8">28</text>
<text x="164.1" y="101.2">TX_TO_DEBUG</text>
<text x="164.6" y="96.1">KTIR_1</text>
<text x="164.6" y="98.7">RX_FROM_DEBUG</text>
<text x="234.7" y="100.4" transform="rotate(-90 234.7 100.4)">1</text>
<text x="237.2" y="100.4" transform="rotate(-90 237.2 100.4)">2</text>
<text x="239.8" y="100.4" transform="rotate(-90 239.8 100.4)">3</text>
<text x="242.3" y="100.4" transform="rotate(-90 242.3 100.4)">4</text>
<text x="111.5" y="106.3">USER_LED_4</text>
<text x="111.5" y="103.8">USER_LED_3</text>
<text x="124.8" y="102.9">15</text>
<text x="124.8" y="105.4">16</text>
<text x="124.8" y="107.9">17</text>
<text x="160.3" y="107.9">24</text>
<text x="160.3" y="105.4">25</text>
<text x="160.3" y="102.9">26</text>
<text x="237.3" y="106.8">+3.3V</text>
<text x="111.5" y="108.8">USER_LED_5</text>
<text x="124.8" y="110.5">18</text>
<text x="124.8" y="113">19</text>
<text x="160.3" y="113">22</text>
<text x="160.3" y="110.5">23</text>
<text x="124.8" y="115.6">20</text>
<text x="160.3" y="115.6">21</text>
<text x="235.6" y="118.4" transform="rotate(-90 235.6 118.4)">SENSOR_ENABLE</text>
<text x="238.1" y="114.3" transform="rotate(-90 238.1 114.3)">SENSOR_OUT</text>
<text x="23.6" y="123.2">1</text>
<text x="36.3" y="123.2">4</text>
<text x="44.7" y="124.1">KTIR_2</text>
<text x="23.6" y="128.3">2</text>
<text x="36.3" y="128.3">3</text>
<text x="133.1" y="129.6" transform="rotate(-90 133.1 129.6)">1</text>
<text x="150.9" y="129.6" transform="rotate(-90 150.9 129.6)">1</text>
<text x="153.4" y="129.6" transform="rotate(-90 153.4 129.6)">2</text>
<text x="156" y="129.6" transform="rotate(-90 156 129.6)">3</text>
<text x="158.5" y="129.6" transform="rotate(-90 158.5 129.6)">4</text>
<text x="10.4" y="135.9">C</text>
<text x="134" y="137.2" transform="rotate(-90 134 137.2)">RESET</text>
<text x="151.8" y="136.1">GND</text>
<text x="285.4" y="135.9">C</text>
<text x="156.8" y="141.7" transform="rotate(-90 156.8 141.7)">RX_DEBUG</text>
<text x="159.4" y="140.9" transform="rotate(-90 159.4 140.9)">TX_DEBUG</text>
<text x="130.4" y="145.7">RX_DEBUG</text>
<text x="147.6" y="145.7">TX_TO_DEBUG</text>
<text x="23.6" y="153.7">1</text>
<text x="36.3" y="153.7">4</text>
<text x="44.7" y="154.6">KTIR_3</text>
<text x="131.1" y="150.7">TX_DEBUG</text>
<text x="148.1" y="150.7">RX_FROM_DEBUG</text>
<text x="23.6" y="158.7">2</text>
<text x="36.3" y="158.7">3</text>
<text x="227.6" y="159.6">USER_B1</text>
<text x="263.1" y="159.6">USER_B2</text>
<text x="10.4" y="185.9">D</text>
<text x="23.6" y="184.1">1</text>
<text x="36.3" y="184.1">4</text>
<text x="44.7" y="185">KTIR_4</text>
<text x="285.4" y="185.9">D</text>
<text x="23.6" y="189.2">2</text>
<text x="36.3" y="189.2">3</text>
<text x="67.9" y="195.3" transform="rotate(-90 67.9 195.3)">USER_LED_1</text>
<text x="79.4" y="195.3" transform="rotate(-90 79.4 195.3)">USER_LED_2</text>
<text x="90.8" y="195.3" transform="rotate(-90 90.8 195.3)">USER_LED_3</text>
<text x="102.2" y="195.3" transform="rotate(-90 102.2 195.3)">USER_LED_4</text>
<text x="113.7" y="195.3" transform="rotate(-90 113.7 195.3)">USER_LED_5</text>
<text x="35" y="199.9">1</text>
<text x="85" y="199.9">2</text>
<text x="135" y="199.9">3</text>
<text x="185" y="199.9">4</text>
<text x="235" y="199.9">5</text>
<text x="285" y="199.9">6</text>
</g>
<g font-size="1.8" fill="#008484">
<text x="91.6" y="24">U5</text>
<text x="144.9" y="24">U7</text>
<text x="211.4" y="20.7">+3.3V</text>
<text x="40.7" y="28.7" transform="rotate(-90 40.7 28.7)">J1</text>
<text x="51.3" y="24.4">GND</text>
<text x="88" y="26.3">LM1117-5.0</text>
<text x="141.3" y="26.3">LM1117-3.3</text>
<text x="161.9" y="25.7">+3.3V</text>
<text x="212.1" y="26.4">C9</text>
<text x="212.3" y="28.7">C_Small C_Small</text>
<text x="219.8" y="26.4">C11</text>
<text x="259.2" y="26.4">C13</text>
<text x="259.3" y="28.7">100n</text>
<text x="269.3" y="26.4">C14</text>
<text x="269.3" y="28.7">22u</text>
<text x="38.4" y="32.9" transform="rotate(-90 38.4 32.9)">Conn_01x04</text>
<text x="41.7" y="35.2">LED</text>
<text x="51.9" y="35.2">LED</text>
<text x="73.7" y="31.5">C1</text>
<text x="73.9" y="33.8">100n</text>
<text x="83.7" y="31.5">C2</text>
<text x="83.8" y="33.8">10u</text>
<text x="87.9" y="30.1">VI</text>
<text x="93.3" y="34.3" transform="rotate(-90 93.3 34.3)">GND</text>
<text x="95" y="30.1">VO</text>
<text x="105.3" y="31.5">C3</text>
<text x="105.4" y="33.8">10u</text>
<text x="113" y="31.5">C4</text>
<text x="113.3" y="33.8">100n</text>
<text x="127" y="31.5">C5</text>
<text x="127.3" y="33.8">100n</text>
<text x="137.1" y="31.5">C6</text>
<text x="137.2" y="33.8">10u</text>
<text x="141.2" y="30.1">VI</text>
<text x="146.7" y="34.3" transform="rotate(-90 146.7 34.3)">GND</text>
<text x="148.3" y="30.1">VO</text>
<text x="158.6" y="31.5">C7</text>
<text x="158.8" y="33.8">10u</text>
<text x="166.4" y="31.5">C8</text>
<text x="166.6" y="33.8">100n</text>
<text x="211.5" y="34.5">GND</text>
<text x="233" y="34.2" transform="rotate(-90 233 34.2)">VCC</text>
<text x="243.2" y="34.1" transform="rotate(-90 243.2 34.1)">VM1</text>
<text x="245.7" y="34.1" transform="rotate(-90 245.7 34.1)">VM2</text>
<text x="248.3" y="34.1" transform="rotate(-90 248.3 34.1)">VM3</text>
<text x="264.9" y="34.5">GND</text>
<text x="42.8" y="37.5">D1</text>
<text x="53" y="37.5">D2</text>
<text x="230.9" y="40.3">STBY</text>
<text x="245.5" y="40.3">AO1</text>
<text x="27.5" y="44.3" transform="rotate(-90 27.5 44.3)">GND</text>
<text x="43.1" y="42.8">500</text>
<text x="44" y="45.2">R9</text>
<text x="52.2" y="42.8">1000</text>
<text x="53.1" y="45.2">R10</text>
<text x="108.7" y="42.2">GND</text>
<text x="162" y="42.2">GND</text>
<text x="230.9" y="47.9">PWMB</text>
<text x="230.9" y="45.3">PWMA</text>
<text x="245.5" y="45.3">AO2</text>
<text x="230.9" y="53">AIN1</text>
<text x="245.5" y="53">BO1</text>
<text x="30.9" y="57.9" transform="rotate(-90 30.9 57.9)">SW_SPDT</text>
<text x="33.2" y="55.5" transform="rotate(-90 33.2 55.5)">SW1</text>
<text x="42.3" y="57.9" transform="rotate(-90 42.3 57.9)">SW_SPDT</text>
<text x="44.6" y="55.5" transform="rotate(-90 44.6 55.5)">SW2</text>
<text x="230.9" y="58">BIN1</text>
<text x="230.9" y="55.5">AIN2</text>
<text x="245.5" y="58">BO2</text>
<text x="132.9" y="63.8">YAAJ_BluePill_Part_Like</text>
<text x="142.4" y="61.5">U6</text>
<text x="161.7" y="63.7">GND</text>
<text x="230.9" y="60.6">BIN2</text>
<text x="129.3" y="68.2">PB12</text>
<text x="129.3" y="70.7">PB13</text>
<text x="153.8" y="68.2">GND</text>
<text x="153.8" y="70.7">GND</text>
<text x="233" y="69.1" transform="rotate(-90 233 69.1)">GND</text>
<text x="243.2" y="69.1" transform="rotate(-90 243.2 69.1)">PGND1</text>
<text x="248.3" y="69.1" transform="rotate(-90 248.3 69.1)">PGND2</text>
<text x="258.7" y="71.7" transform="rotate(-90 258.7 71.7)">J5</text>
<text x="261" y="71.2" transform="rotate(-90 261 71.2)">Conn_01x02</text>
<text x="266.3" y="71.7" transform="rotate(-90 266.3 71.7)">J6</text>
<text x="268.6" y="71.2" transform="rotate(-90 268.6 71.2)">Conn_01x02</text>
<text x="129.3" y="73.3">PB14</text>
<text x="129.3" y="75.8">PB15</text>
<text x="154.2" y="75.8">RST</text>
<text x="154.6" y="73.3">3V3</text>
<text x="167.7" y="73.7">+3.3V</text>
<text x="29.3" y="82.9">+5V</text>
<text x="129.3" y="78.4">PA8</text>
<text x="129.3" y="80.9">PA9</text>
<text x="129.3" y="83.4">PA10</text>
<text x="153.3" y="80.9">PB10</text>
<text x="153.3" y="78.4">PB11</text>
<text x="154.3" y="83.4">PB1</text>
<text x="235" y="80.4">TB6612FNG</text>
<text x="238.9" y="78.1">U8</text>
<text x="245.8" y="81.5">GND</text>
<text x="22" y="89.9">R1</text>
<text x="29.4" y="89.2">U1</text>
<text x="42.3" y="89.9">R5</text>
<text x="129.3" y="86">PA11</text>
<text x="129.3" y="88.5">PA12</text>
<text x="154.3" y="88.5">PA7</text>
<text x="154.3" y="86">PB0</text>
<text x="22.2" y="92.2">220</text>
<text x="25.9" y="91.5">KTIR0711S</text>
<text x="42.5" y="92.2">10k</text>
<text x="129.3" y="91.1">PA15</text>
<text x="129.3" y="93.6">PB3</text>
<text x="154.3" y="93.6">PA5</text>
<text x="154.3" y="91.1">PA6</text>
<text x="129.3" y="96.1">PB4</text>
<text x="129.3" y="98.7">PB5</text>
<text x="129.3" y="101.2">PB6</text>
<text x="154.3" y="101.2">PA2</text>
<text x="154.3" y="98.7">PA3</text>
<text x="154.3" y="96.1">PA4</text>
<text x="245" y="98.2">J4</text>
<text x="245.4" y="100.6">Conn_01x04</text>
<text x="129.3" y="103.8">PB7</text>
<text x="129.3" y="106.3">PB8</text>
<text x="154.3" y="106.3">PA0</text>
<text x="154.3" y="103.8">PA1</text>
<text x="240.7" y="106.9">GND</text>
<text x="28.7" y="108.2">GND</text>
<text x="129.3" y="108.8">PB9</text>
<text x="129.3" y="111.4">5V</text>
<text x="129.3" y="113.9">GND</text>
<text x="153.3" y="113.9">PC13</text>
<text x="153.3" y="111.4">PC14</text>
<text x="153.3" y="108.8">PC15</text>
<text x="22" y="119.1">R2</text>
<text x="29.4" y="118.4">U2</text>
<text x="42.3" y="119.1">R6</text>
<text x="114.7" y="116">+3.3V</text>
<text x="116" y="114.1">GND</text>
<text x="129.3" y="116.5">3V3</text>
<text x="153.7" y="116.5">VBat</text>
<text x="22.2" y="121.5">220</text>
<text x="25.9" y="120.7">KTIR0711S</text>
<text x="42.5" y="121.5">10k</text>
<text x="135.8" y="127.5">J2</text>
<text x="136.2" y="129.8">Conn_01x01</text>
<text x="161.2" y="127.5">J3</text>
<text x="161.6" y="129.8">Conn_01x04</text>
<text x="28.7" y="137.4">GND</text>
<text x="148.4" y="136">+3.3V</text>
<text x="29.3" y="142.6">+5V</text>
<text x="214" y="143.6">SW3</text>
<text x="222.8" y="141.3">+3.3V</text>
<text x="249.6" y="143.6">SW4</text>
<text x="258.4" y="141.3">+3.3V</text>
<text x="22" y="149.6">R3</text>
<text x="29.4" y="148.9">U3</text>
<text x="42.3" y="149.6">R7</text>
<text x="211.8" y="145.9">SW_Push</text>
<text x="226.6" y="147.1">R16</text>
<text x="226.7" y="149.4">100k</text>
<text x="247.4" y="145.9">SW_Push</text>
<text x="262.1" y="147.1">R17</text>
<text x="262.3" y="149.4">100k</text>
<text x="22.2" y="151.9">220</text>
<text x="25.9" y="151.2">KTIR0711S</text>
<text x="42.5" y="151.9">10k</text>
<text x="201.1" y="150.9">GND</text>
<text x="213" y="153.7">C10</text>
<text x="236.6" y="150.9">GND</text>
<text x="248.5" y="153.7">C12</text>
<text x="212.6" y="156.1">100n</text>
<text x="248.2" y="156.1">100n</text>
<text x="28.7" y="167.9">GND</text>
<text x="65.4" y="164.2">+3.3V</text>
<text x="76.8" y="164.2">+3.3V</text>
<text x="88.2" y="164.2">+3.3V</text>
<text x="99.6" y="164.2">+3.3V</text>
<text x="111.1" y="164.2">+3.3V</text>
<text x="29.3" y="173.1">+5V</text>
<text x="70.4" y="173.6">LED_1</text>
<text x="70.5" y="171.3">D3</text>
<text x="81.9" y="173.6">LED_2</text>
<text x="81.9" y="171.3">D4</text>
<text x="93.3" y="173.6">LED_3</text>
<text x="93.4" y="171.3">D5</text>
<text x="104.7" y="173.6">LED_4</text>
<text x="104.8" y="171.3">D6</text>
<text x="116.2" y="173.6">LED_5</text>
<text x="116.2" y="171.3">D7</text>
<text x="29.4" y="179.4">U4</text>
<text x="69.4" y="178.7">R11</text>
<text x="80.8" y="178.7">R12</text>
<text x="92.2" y="178.7">R13</text>
<text x="103.7" y="178.7">R14</text>
<text x="115.1" y="178.7">R15</text>
<text x="145.8" y="178.1">VCC</text>
<text x="156.7" y="178">GND</text>
<text x="168.2" y="178.1">+3.3V</text>
<text x="22" y="180.1">R4</text>
<text x="22.2" y="182.4">220</text>
<text x="25.9" y="181.7">KTIR0711S</text>
<text x="42.3" y="180.1">R8</text>
<text x="42.5" y="182.4">10k</text>
<text x="69.5" y="181">220</text>
<text x="80.9" y="181">220</text>
<text x="92.4" y="181">220</text>
<text x="103.8" y="181">220</text>
<text x="115.2" y="181">220</text>
<text x="142.3" y="193.2">PWR_FLAG</text>
<text x="153.8" y="193.2">PWR_FLAG</text>
<text x="165.2" y="193.2">PWR_FLAG</text>
<text x="28.7" y="198.4">GND</text>
</g>
<g font-size="1.8" fill="#0000c2">
<text x="128.3" y="123.2">ST-Link Pin</text>
<text x="149.9" y="123.2">UART Debug</text>
</g>
<g font-size="1.4" fill="#840000">
<text x="134.7" y="80.8">TX1</text>
<text x="134.8" y="83.5">RX1</text>
<text x="149.3" y="83.3">ADC9</text>
<text x="149.3" y="78.3">RX3</text>
<text x="149.5" y="80.8">TX3</text>
<text x="134.9" y="88.4">USB+</text>
<text x="135.1" y="85.9">USB-</text>
<text x="148.9" y="88.4">MOSI1</text>
<text x="149.3" y="85.9">ADC8</text>
<text x="134.8" y="90.8">NSS1</text>
<text x="148.9" y="91">MISO1</text>
<text x="149.4" y="93.5">SCK1</text>
<text x="134.8" y="101">SCL1</text>
<text x="146.2" y="101.1">TX2 ADC2</text>
<text x="146.2" y="98.7">RX2 ADC3</text>
<text x="149.4" y="96">ADC4</text>
<text x="134.7" y="103.7">SDA1</text>
<text x="149.4" y="106.2">ADC0</text>
<text x="149.4" y="103.7">ADC1</text>
<text x="137.4" y="113.7">PWM pin</text>
<text x="137.5" y="108.5">sink 3mA</text>
<text x="137.7" y="109.9">source 0mA</text>
<text x="137.9" y="111.5">30pF 2MHz</text>
<text x="149.5" y="113.7">LED</text>
<text x="137.9" y="115.7">5V tolerant</text>
</g>
<text font-size=".7" fill="#840000" x="140.2" y="65.8">Y@@J</text>
</svg>
